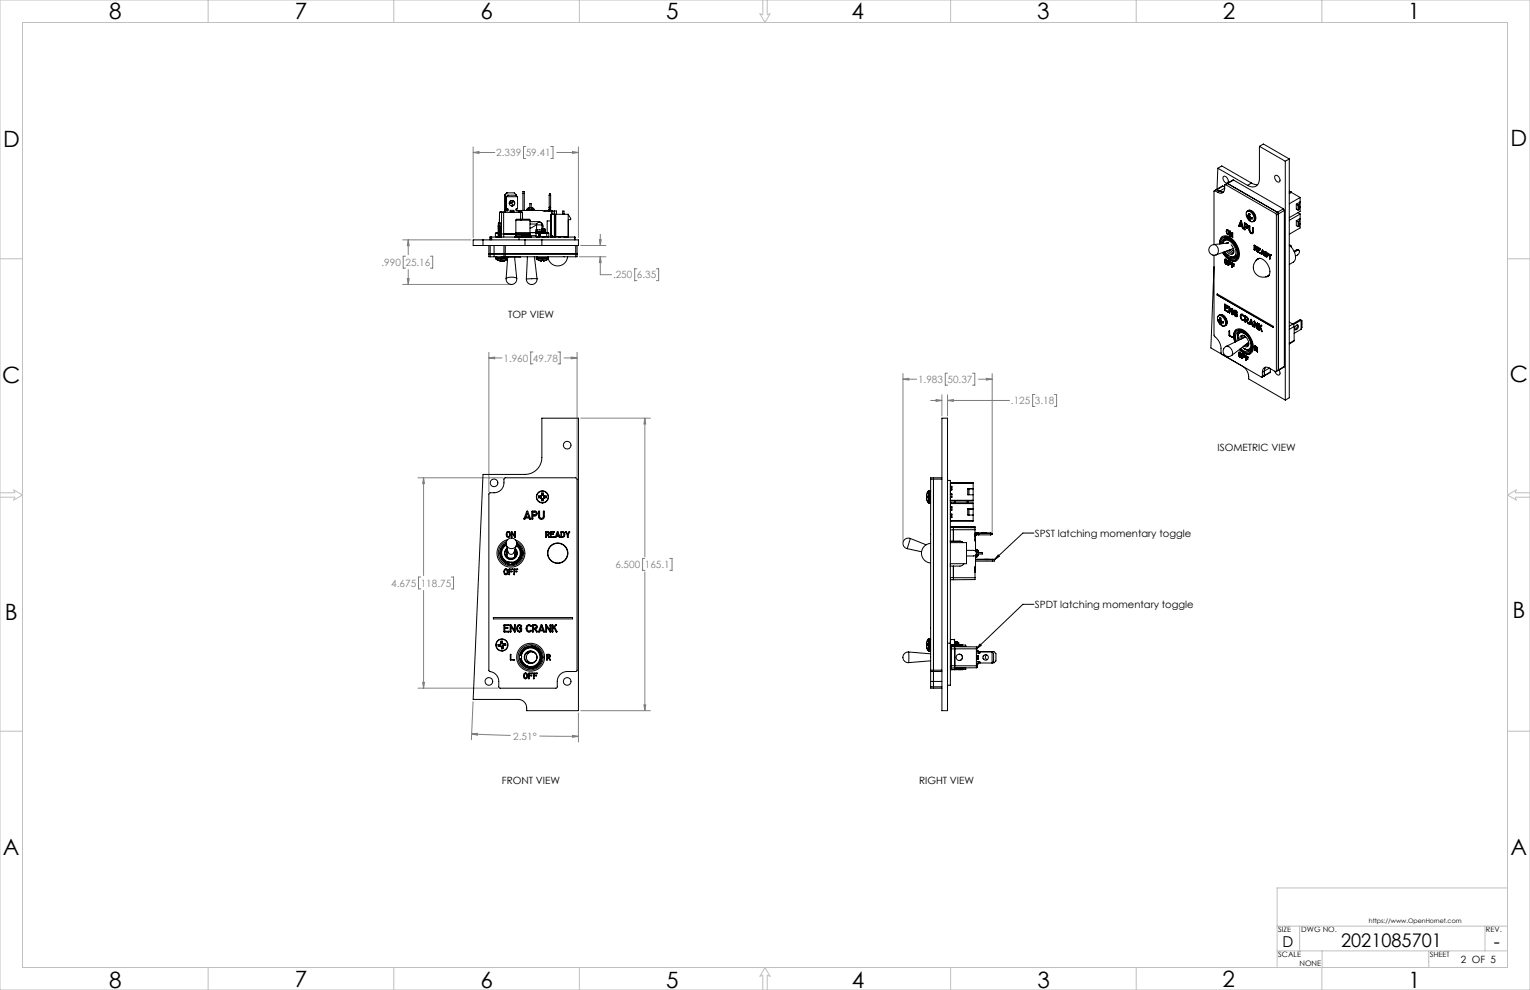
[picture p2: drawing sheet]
<svg xmlns="http://www.w3.org/2000/svg" width="864mm" height="559mm" viewBox="0 0 864 559" stroke-linecap="round" stroke-linejoin="round" font-family="sans-serif">
<path d="M563 313l1 1-3 2zM584 301h-7l-16 15M584 341h-7l-26 25M553 364h1l-3 2z" fill="none" stroke="#010000" stroke-width=".56"/>
<g fill="none" stroke="#c0c0c0" stroke-width=".56">
<path d="M0 0h864v559h-864zM13 13h838v533h-838zM117 0v13M222 0v13M327 0v13M431 0v8h-2l3 5 3-5h-2v-8M537 0v13M641 0v13M746 0v13M0 146h13M851 146h13M0 278h8v-2l5 3-5 3v-1h-8"/>
<path d="M864 278h-9l1-2-5 3 5 3-1-1h9M0 413h13M851 413h13M851 501h-130v45h130M721 537h130M721 523h130M734 523v14M746 537v22M806 537v9M838 523v14M117 546v13M222 546v13"/>
<path d="M327 546v13M431 559v-9l-2 1 3-5 3 5-2-1v9M537 546v13M641 546v13"/>
</g>
<g fill="none" stroke="#808080" stroke-width=".56">
<path d="M267 86h3v1zM267 83v51M267 86h12M297 83h-2v6h2M311 83h1v6h-1M314 86h12M323 86h3l-3 1zM326 83v51M227 135h39M230 135l1 4h-1zM230 135v9M328 139h14"/>
<path d="M338 135h1v4zM339 132v7M229 145h-1v6h1M230 157h1l-1 4zM230 152v9M243 145h1v6h-1M327 145h15M339 145v3h-1zM339 145v10h6M360 152h-2v6h2M370 152h2v6h-2M227 161h60"/>
<path d="M276 199v79M301 199h-1v6h1M315 199h1v6h-1M326 199v70M276 202h3v1zM276 202h7M318 202h8M322 202h4l-4 1zM510 214h3v1zM510 211v94M510 214h7M535 211h-1v6h1"/>
<path d="M549 211h1v6h-1M552 214h8M557 214h3l-3 1zM560 211v89M328 236h39M364 236v3h-1zM364 236v78M525 226h7M528 226h4l-4 1zM532 223v12M535 226h3v1zM535 223v12"/>
<path d="M535 226h35M584 223h-1v6h1M595 223h1v6h-1M236 270h48M239 270l1 3h-1zM239 270v55M364 315h-1v7h1M378 315h1v7h-1M238 326h-2v6h2M239 333v55M255 326h1v6h-1M364 323v78"/>
<path d="M236 388h45M239 385h1l-1 3zM267 396l-1 21M363 398h1v3zM266 414h4l-1 1zM266 414l22 1M305 415l21 1M323 415l3 1h-3zM326 402v17M328 401h39"/>
</g>
<path d="M553 364h1l-3 2zM563 313l1 1-3 2z" fill="#010000"/>
<path d="M363 398h1v3zM364 236v3h-1zM239 385h1l-1 3zM239 270l1 3h-1zM276 202h3v1zM322 202h4l-4 1zM266 414h4l-1 1zM323 415l3 1h-3zM267 86h3v1zM323 86h3l-3 1zM338 135h1v4zM339 145v3h-1zM230 135l1 4h-1zM230 157h1l-1 4zM528 226h4l-4 1zM535 226h3v1zM557 214h3l-3 1zM510 214h3v1z" fill="#808080"/>
<g fill="none" stroke="#000" stroke-width=".56">
<path d="M687 95v12M687 95l17 10M687 95l3-1 16 9M691 100a2.1 2.1 0 0 1 2 1 2.1 2.1 0 0 1-1 2 2.8 2.8 0 0 1-1-3zM711 83v18a4 4 0 0 1-2 4 4 4 0 0 1-5 0M711 83l2-2 15 9M711 83l14 8M720 99a2.1 2.1 0 0 1 2 1 2.1 2.1 0 0 1 0 3 2.8 2.8 0 0 1-2-4zM725 91v135M728 90l-3 1M728 90v135l-3 1M283 120h.1"/>
<path d="M283 120h1M283 120v12M284 120v12M285 119h.1M285 119v1v-1M285 119v1M285 110l1-1h4l1 1M285 110h.1M285 110v9M285 120h-3v6M286 118l-1 1M286 118h.1"/>
<path d="M286 118h1M286 111v7M286 111h.1M286 118v1M287 118v1h-2M287 118h.1M287 115a1.8 1.8 0 0 0 3-2l-2 2M288 119h2v1h-2zM288 113v2M289 113v2M289 113a1.5 1.5 0 0 1 1 2 1.5 1.5 0 0 1-1 1M290 119h-2"/>
<path d="M291 118l1 1M292 111v7h-1v1h2v1M292 111l-1-1h-4l-1 1M292 111h-6M292 119h21M293 120h2M293 119v1M293 119h.1M293 119l1 1M293 120h.1M294 120h.1M294 120h-10"/>
<path d="M295 109h1M295 119v-11h1v11M297 118h1M297 118v1M298 117l-1 1M298 117v1M298 118v1M298 118h2M298 117h2M299 117v-2h1v2M300 118h1M300 117v1"/>
<path d="M300 117l1 1M300 118v1M301 118l1 1M302 119h.1M310 119h-3M310 118h1M310 119v-10l1 1v9M310 110h1M310 117h1M310 118v1M311 119v2M312 119v2"/>
<path d="M313 119h1v2M313 119v15M686 108h-1v30M686 108l1 1M687 107l1 1M688 108h3M688 108l-1 1M690 105l-5 3M690 105l-4 3M690 105l1 1M691 106a2.4 2.4 0 0 1-1 3 2.4 2.4 0 0 1-3 0M691 106l-3 2"/>
<path d="M692 104h-1v2M692 104l28 16M693 104l29 16-1 89M696 102l-5 2M696 102l-4 2M696 102l28 16M704 119v1M704 119a4 4 0 0 1 4 6M704 119h.1M705 119a4 4 0 0 1 3 2 4 4 0 0 1 0 4M705 119a4 4 0 0 1 3 6M705 119h-1"/>
<path d="M705 119h.1M706 103l4 1M706 103l-2 2M724 118l1 1M724 118l-4 2M725 119l-5 2M725 119v88M728 109l1-1zM728 108h.1M729 108v1M729 109h-1M729 109l5 2"/>
<path d="M732 115l2-1-1 2M732 115v3l1 1M732 115l1 1M733 116v3M733 118v1M733 116h.1M733 116v2M734 117l-1 1M734 111l-6 4M734 111v8l-6 4M273 135v4M276 139v6h1"/>
<path d="M276 135v-1h49v1M277 139v6M277 134v1M278 134v1M279 139v6M280 134h1M280 134h.1M280 132v2M281 131l-1 1M281 131v1M281 131h.1M281 132h1"/>
<path d="M281 128v-2h2v2M281 128h1M281 128v6M281 128v2l1-2M281 128l1-1v7M282 134h.1M282 128v1M282 129v5M282 129h.1M282 126v2h1M283 128h.1M283 128v6"/>
<path d="M283 129h.1M283 128v1M283 129v3M283 134h.1M283 132v2M283 132h1M284 132h15M284 132v2M284 139v6M285 139v6M291 133h.1M291 133v1"/>
<path d="M291 134h.1M291 134h-1M291 124h3M291 133h8M291 124v7M291 132v1M291 132h8M291 133h12M291 134h9M293 134v1M294 134h.1M294 124v-4h1v4"/>
<path d="M294 124h-2h-1M294 124h5M294 124h.1M295 134h.1M296 134h.1M296 134h1M296 139h10M296 135h10M296 135h-29v4h29M296 135v4M298 133v1M299 131h.1"/>
<path d="M299 131h-8v1M299 132h.1M299 131v1M299 133h.1M299 125h5a2.9 2.9 0 0 1 2 4M299 124v7M299 132v1M299 126h4M299 131h5M299 133v1M303 134h.1M303 132v2"/>
<path d="M303 127h3M303 127v3M303 127l-4 2M303 130h-1v1h1M303 130v1M303 131h3M303 130h3M304 131l-1 1M304 131h.1M304 131v3h-1M305 131h2M305 131h.1"/>
<path d="M305 132h.1M305 134h4M305 132v2M305 134h.1M305 131v3M306 130h.1M306 130v1M306 135h20v4h-20M306 135v4M306 127a1.5 1.5 0 0 0-2-2 1.5 1.5 0 0 0-1 2M306 129h1M306 127v3"/>
<path d="M306 129h.1M306 131h.1M306 130h1zM307 131l-2 1M307 131l2 1M307 131h2M307 129h-1M307 130h1M307 131h1M307 129l1 1M307 129l-1 1M307 131h-2"/>
<path d="M307 130h.1M307 131h.1M307 129h.1M308 130h-2M308 130l-2 1h2M308 131h-2M308 131h-1M308 130h-1M308 131h.1M308 130h.1M309 132v2M309 131l1 1v2h-1"/>
<path d="M309 131v1M309 131l1 1M310 134h-1M311 125h-2v6h-2M311 121h2M311 133h.1M311 134h.1M311 121h.1M311 121h1M311 121v13M312 121h.1M313 134h-1"/>
<path d="M313 134h1M313 121h1M313 121v13M314 134h.1M314 134h6M314 121v13M314 121h7M315 134h.1M316 134h.1M318 121v-2v2M318 121h.1M319 134h.1"/>
<path d="M320 134h.1M321 125h.1M321 121v13M321 121l1 2v1h-1M324 134v1M325 139v6M326 139v6h-1M685 138a3 3 0 0 1 3 3 3 3 0 0 1-2 3M685 138a3 3 0 0 0-3 4 3 3 0 0 0 4 2M689 138a3 3 0 0 1 2-4 3 3 0 0 1 4 1 9 9 0 0 1 3 11 5 5 0 0 1-7-3v-1M690 138a3 3 0 0 1 2-4 3 3 0 0 1 3 2 8 8 0 0 1 3 10 5 5 0 0 1-7-4M690 133l-1 2v3a4 4 0 0 1 2-5 4 4 0 0 1 4 2 10 10 0 0 1 4 12 5 5 0 0 1-8-3l-1-1"/>
<path d="M690 137a2.7 2.7 0 0 1 3-2 2.7 2.7 0 0 1 2 2 5 5 0 0 1 1 8h-2M690 137a2.3 2.3 0 0 1 3-2 7 7 0 0 1 5 10h-2h-2M690 134a7 7 0 0 1 8 5 6 6 0 0 1 0 7M691 135h.1M692 134v1M692 137h1l-8 1M692 131v1M692 131h.1M692 135l-1 1-1 1M692 132h1M692 132h.1M693 130l-1 1"/>
<path d="M693 130v2M693 130h.1M693 137h.1M693 130h-1v1M693 132h1M693 132h.1M693 130l1 1M693 130l1 2h-1M694 131l-1 1M694 131h.1M694 133h.1M694 131l2 2"/>
<path d="M694 131v2M694 130v1M694 130h.1M694 133l1-2 1 3M695 138a4 4 0 0 1 0 6l-1-1-2-1M696 134h.1M696 131h.1M696 131v2M696 133h.1M696 131v3M699 127v1M699 127h.1"/>
<path d="M699 127l1 1M700 128h.1M700 128h-1M700 127v1M700 127l1 1M700 127h.1M700 125l2 4M700 125l-1 2M700 125h.1M701 126v2M701 126l-1 1 1 1M701 126h.1"/>
<path d="M701 128v1M701 128l1 1M701 128h.1M701 129h1M702 129h.1M702 129h-1M702 126l2 1a1.1 1.1 0 0 1 1 1 1.1 1.1 0 0 1-1 1M702 129l1 1M702 126v3M702 126h.1M703 126h-1M703 130h.1"/>
<path d="M703 128v2M703 126v2h1M703 128l1 1M703 126l1 1M703 126h.1M703 128h.1M704 129h.1M704 122l1 2M704 122a1.9 1.9 0 0 1 0-3 1.9 1.9 0 0 1 3 2 2.7 2.7 0 0 1 0 4h-1M704 127v1M704 127h.1M704 122h.1"/>
<path d="M704 128h.1M704 122v-1v1M704 122v1M704 123h.1M704 123h1M705 121l-1 1M705 123h.1M705 121v1M705 123v1M705 121h.1M705 124l1 1M705 128v2"/>
<path d="M705 130h.1M705 127v3M705 127v1M705 130l1 2M705 127h.1M705 127v3a1.1 1.1 0 0 0 1 1 1.1 1.1 0 0 0 1 0M705 124h1h-1M705 122h.1M705 124h.1M705 122h-1M705 122l-1 1M705 123h1"/>
<path d="M705 122l1 1M706 121h-1M706 125h2M706 123h.1M706 123h1h-1M706 123h-1M706 132h1M706 132h.1M707 123h-1M707 131h.1M707 129v2M707 129h.1"/>
<path d="M707 128v1M707 128v3l-1 1M708 139v-1a1.3 1.3 0 0 1 1 1 1.3 1.3 0 0 1 0 1M708 139v2M708 139h.1M708 125h.1M708 138v1M708 139v1h1M708 139h1M709 139h.1M709 139v1M709 140h.1"/>
<path d="M710 140l1 1M710 140h.1M710 140v2M710 139v1M720 120v1M720 121v88M728 138a7 7 0 0 1 2 10l-2 1M728 138l1 1M728 139h1v1M732 125v2l1 1M732 125l2-2-1 2M732 125h1"/>
<path d="M733 120l1 1M733 125v3M733 128h.1M733 125h.1M734 121v8l-6 3M734 121l-6 3M734 126l-1 2M276 143h50M277 145h2M279 145h5M280 146h.1M280 146h7"/>
<path d="M280 145h7M280 145v1M280 146l2 1M280 146h6M280 145h.1M282 147h.1M282 147h1M283 147h1M283 147h.1M283 145h11M284 147h.1M284 145h1"/>
<path d="M285 147h-1M285 147h.1M285 145h40M286 147h-1M286 147h-2M286 146v1M287 145l-1 12M290 145l2 12M292 157a3 3 0 0 1-3 4 3 3 0 0 1-3-4M292 157a6 6 0 0 0-6 0M298 145l-1 12M302 145l1 12"/>
<path d="M303 146h.1M303 146h7M303 145h7M303 145v1M303 146l1 1M303 146h6M303 157a3 3 0 0 1-3 4 3 3 0 0 1-3-4M303 157h-6M303 145h.1M304 147h.1M304 147h1M305 147h.1"/>
<path d="M306 147h-1M306 147h1M306 147h.1M307 147h.1M308 147h-1M308 147h.1M309 145h1M309 146l-1 1M310 146h-1M310 145v1M318 145h.1M320 145a6 6 0 0 1-5 5 6 6 0 0 1-5-4"/>
<path d="M685 151l-2 45 29 17h1M685 144l1 46a9 9 0 0 1 3 9l1 1M690 142a7 7 0 0 0 8 5M691 147v1M691 147h.1M691 142l2 2M691 148l1 1M691 148h.1M692 146l-1 1M692 147v1v1M692 147h.1M692 146l1 2v1h-1"/>
<path d="M692 146h-1v1M692 146h.1M692 149h1M692 149h.1M692 147l1 1M693 148l-1 1M693 148h.1M693 144h.1M693 144l1 1M693 141l2 2h1M693 150h.1M693 147v3"/>
<path d="M693 147h.1M693 144h1M693 150h1M693 147l2 1M694 150h-1M694 150h.1M694 148v1M694 149v1M694 149h.1M694 148h1M694 144h.1M694 148h.1"/>
<path d="M694 141l2 2M695 141l1 1M695 141h-1M695 141h.1M695 145a2 2 0 0 0 3-1 1.9 1.9 0 0 1-3 1M695 148h.1M695 148l2 1M695 151h.1M695 148v3M695 150v1M695 149l1 1M695 150h1"/>
<path d="M695 149h2M696 150h-1M696 149h-1M696 140l-10 4M696 150h.1M697 149h.1M698 146h.1M698 145h-1M698 145h.1M708 141h.1M708 140v1M708 140h1"/>
<path d="M708 140h.1M709 140v2M709 147a3 3 0 0 1 6 1 6 6 0 0 1 0 8h-1M709 142h.1M710 142h.1M710 142l1 1M710 141v1l1 1M710 141h1M710 146a6 6 0 0 0-2 8 6 6 0 0 0 8 2M710 146h.1M711 146h-1M711 141h.1"/>
<path d="M711 143h.1M712 143h.1M712 143l1 1M713 141h.1M713 141l-1 2M713 141l1 3M713 142v1h-1zM713 143h.1M713 144h.1M713 144h1M714 144h.1M714 144h-1"/>
<path d="M714 142a1.6 1.6 0 0 1 1 1 1.6 1.6 0 0 1 0 2M714 144v1M714 142v2M714 142h.1M714 145h1M714 145h.1M714 142v2l1 1M714 142l1 1M715 145h.1M715 143h.1M715 143v1M715 144v1"/>
<path d="M715 144h.1M716 143h.1M716 143l1 2M716 156h.1M716 155v1M717 155l-1 1M717 146h.1M717 145v1M717 145h.1M717 144h.1M717 144v1M717 144v2"/>
<path d="M732 141h1M732 141l-2 1M732 141h.1M732 141a1.4 1.4 0 0 1 2 2 1.3 1.3 0 0 1-2 1l-1 1M732 141l-1 1M687 166l32 18v1l-32-18zM687 167h.1M688 178a3 3 0 0 1 3 2 3 3 0 0 1 0 4 4 4 0 0 1-3-6zM688 178a4 4 0 0 1 3 6M688 178l-1 1M688 178a4 4 0 0 1 4 6M688 178h.1"/>
<path d="M688 178a4 4 0 0 1 4 2 4 4 0 0 1 0 4M689 180h-1M691 172l2 1M691 175h.1M691 172v3M691 172h.1M691 175h1M691 175l2 1M692 175l1 1M692 175h-1M692 174v1l1 1M692 172v1l1 1"/>
<path d="M692 174h1M692 172l1 1M692 172h.1M692 173v1M693 174h.1M693 176h.1M693 173h.1M694 176h.1M694 173l1 4M694 173h.1M694 176v1M694 173v3"/>
<path d="M694 177h.1M694 174v3M694 174l1 3M694 174h.1M695 174v3M695 177l1 1M696 174l-1 3M696 174h-1M696 174h.1M696 174v4M696 178h.1M696 176l1 2"/>
<path d="M696 176l1-1-1 1M696 176h.1M697 178v1M697 178l1 1M697 178h.1M697 175l1 1M697 177h.1M697 177h1M697 176a1.5 1.5 0 0 0 0 1 1.5 1.5 0 0 0 1 1M697 176h1M697 177h1v2M698 179h-1"/>
<path d="M698 177h.1M698 177h-1M698 176h.1M698 176h-1M698 178h.1M698 177v1M700 178v2M700 178h.1M700 180l1 1M700 180h.1M701 177l-1 1M701 177h.1"/>
<path d="M701 178h.1M701 178a1.7 1.7 0 0 0 1 3M701 178h1M701 177l1 2M702 178v1M702 178h.1M702 179h.1M703 178a1.8 1.8 0 0 1 1 3M703 178v3M703 178h.1M703 179v1h1M703 179h1"/>
<path d="M703 179h.1M704 179h.1M704 179v1M688 181v1M688 182h.1M688 181h.1M688 181l-1-1 1 1M688 180l1-1v2M688 180v1M688 182l1-1-1 1M688 182h1M689 182h.1"/>
<path d="M689 182v1M689 181h-1M689 181h.1M689 180l-1 1M689 181l-1 1M689 181h1M689 183h.1M689 183h1h-1M690 181h.1M690 181l1 1M690 182h-1M690 181v1"/>
<path d="M690 182h.1M691 182h-1M691 184h-1M692 184h-1M692 196a4 4 0 0 1 3 5M692 196a3 3 0 0 0-1 4 3 3 0 0 0 4 1M694 189v1M694 187v2l1 1M694 187v2M694 189h.1M694 187h.1M694 190h1"/>
<path d="M694 190h.1M695 190h.1M697 193a5 5 0 0 1 2-7 10 10 0 0 1 8 13 5 5 0 0 1-7-2 6 6 0 0 0 6 3M697 193a4 4 0 0 1 0-4 4 4 0 0 1 3-3 10 10 0 0 1 7 10M698 193a3 3 0 0 1-1-4 3 3 0 0 1 4-2 8 8 0 0 1 4 11 4 4 0 0 1-5-1M698 186a6 6 0 0 0-1 7M698 187a8 8 0 0 1 9 7v2M698 187h.1M699 189h.1M699 191v1M699 190a2.8 2.8 0 0 1 2-2 2.8 2.8 0 0 1 3 2 5 5 0 0 1 1 7h-2l-2-1M699 190h.1"/>
<path d="M699 191h.1M699 190v1M699 200v1M699 200h.1M699 187v2v2M699 199h1M699 199v1M700 199v2M700 199h.1M700 187h.1M700 199l1 1-1 2M700 187l-1 2"/>
<path d="M700 199v1M701 200v2M701 200h.1M701 181h1M701 200l2 1M701 189v2M701 181h.1M702 188l1 1M702 189v2M702 180h.1M702 188a2.2 2.2 0 0 0-3 2M702 180v1"/>
<path d="M702 197l2 1h2M702 190a4 4 0 0 1 2 6l-2-1M702 190a1.7 1.7 0 0 0-2 0 1.7 1.7 0 0 0 0 2M702 190v1M703 181h.1M703 181v1M703 195h2M703 182h.1M703 180v2M703 180v1M703 180h.1M703 190l-11 6"/>
<path d="M703 181l1 1M704 194l1 1M704 181l1 1M704 180h.1M704 182v1M704 194h1M704 181h.1M704 183h1M704 183h.1M705 182h.1M705 182v1M705 183h-1"/>
<path d="M705 193l-10 8M705 194v1M705 183h.1M706 183h-1M706 183l1 1M706 183h.1M706 197l-1 1M706 180l-1 3M706 180h.1M706 197a2.4 2.4 0 0 1-4 0M706 180l1 4M706 181l1 2-1-1z"/>
<path d="M707 183h.1M707 196a3 3 0 0 1-2 3 3 3 0 0 1-4-1l-1-1M707 196l-1 2-1 1M707 184h.1M708 184v1M708 181h.1M708 185h.1M708 181v3M708 184h.1M708 181l2 4M708 182v3M708 182l2 4"/>
<path d="M708 195h1a1.3 1.3 0 0 1 1 1 1.3 1.3 0 0 1 0 1h-1M708 198h.1M708 195v3M708 195h.1M708 198h1M709 198h-1M709 196v1h1M709 197v1M709 197h.1M709 196h.1M709 197l1 1M709 196l1 1"/>
<path d="M710 198v1M710 197h.1M710 182v4M710 186h.1M710 198h.1M710 182v3M710 182h.1M710 185h.1M710 197h-1M710 199h.1M710 183v3M710 186h1"/>
<path d="M711 183h.1M711 183v3M711 183h-1M711 186h.1M711 186h-1M711 183v1M711 184h.1M711 185v1M711 185l1 2M711 185h.1M712 187h.1M712 184h-1l1 3"/>
<path d="M712 184h.1M712 184h-1M728 182l2 1M730 183l4-3 1 1-1 5M730 183v1M730 183l-2 1M730 183l4-2v5M730 192l-2 2M730 184v8M730 184l-2 2M731 184l1-1a1.3 1.3 0 0 1 1 2 1.3 1.3 0 0 1-2 1zM732 183v2l-1 1"/>
<path d="M734 186l-4 2M699 201l1 1M699 201h.1M700 202h.1M700 201h.1M700 200v1M700 200h.1M701 202h.1M701 201v1M701 200l1 2M701 201h1M701 201h.1"/>
<path d="M701 207a8 8 0 0 1 4 7l20 12M702 202h.1M702 201v1M703 201h.1M703 203h.1M703 201v2M703 201l2 1M703 201l1 2M703 202l1 1M703 201l1 1M703 202v1M703 202h.1"/>
<path d="M704 203h.1M704 202h1M704 202h.1M705 202h-1M713 210v3M714 209v3M714 209l-1 1M714 207v2M716 208a2.4 2.4 0 0 0-2 0 2.4 2.4 0 0 0-1 2M716 208l4 2v-1M716 208l-2 1M717 210l-5 3"/>
<path d="M717 210l-4 3M717 208v2M722 209a1.4 1.4 0 0 1 1 2 1.5 1.5 0 0 1-3 0v-1M725 207l-5 3M725 207l-5 2M532 236h3v165h-3zM273 268h23a10 10 0 0 0 10-10v-22h20v165h-29a5 5 0 0 0-4-6h-26zM276 278h1a6 6 0 0 0 8-8h40h1v108l-1 1h-5a6 6 0 0 0-5 6v3h-1h-32v-3a7 7 0 0 0-6-6zM305 280h-1M305 280h.1M305 280h1M306 280h-1"/>
<path d="M306 279l-1 1M306 278h1M306 278v1M306 279v1M306 279h.1M306 279l1 1M307 278v1M307 278l-1 1M307 279h.1M307 279h-1M307 279v1M307 280h.1"/>
<path d="M307 280h1M523 280h.1M523 280v1M524 277l-1 3M524 277v7M524 277h.1M524 277h1M525 277v1M525 277v7M525 270h7M525 270v108M527 270v118"/>
<path d="M532 270h-7M535 271h1v116h-1M536 276h1M536 275h1M536 277h.1M536 273h.1M536 276h.1M536 273h13M536 274h1v2h-1M537 273v-1l12 1M537 273h.1M537 279h-1h1v2h-1"/>
<path d="M546 276h.1M546 276h3M546 276v3h3M547 276v3M549 273v10l-12-1M287 300h.1M297 289h1l1 4v-1h-2l-1 1zM298 290v2h-1zM300 289l2-1a1.4 1.4 0 0 1 1 2 1.4 1.4 0 0 1-1 1h-1v2h-1zM301 289h1a.8 .8 0 0 1 1 1 .8 .8 0 0 1-1 1h-1zM304 280v1M304 281h1"/>
<path d="M304 280h1M304 289h1v2a1.1 1.1 0 0 0 1 2 1.1 1.1 0 0 0 1-2v-3v3a1.6 1.6 0 0 1-1 2 1.6 1.6 0 0 1-2-2zM305 280v1M305 281h.1M305 281h-1M305 281h1M305 281l1 1M306 281h.1M306 281h-1M306 281v1M306 282h.1M306 282v1"/>
<path d="M306 283h1M306 282l1 1M307 282v1M307 282h.1M307 282h-1M307 281h.1M307 281l-1 1M307 281v1M307 281h1M308 280v1M308 281h.1M308 281h-1"/>
<path d="M308 280h.1M523 281v1M523 281h.1M523 282h.1M523 282v1M523 283l1 1M523 283h.1M524 284h.1M524 284h1M525 283v1M536 291h1M536 280h1"/>
<path d="M536 297h2M536 284h.1M536 287h1M536 286h1M536 292h1M536 298h2M536 282h.1M536 288h.1M536 292h.1M536 282l1 2M536 284h13M536 286h1v2h-1"/>
<path d="M536 290h1v2h-1M536 282h13M536 294h13M537 284h.1M537 284h12M538 298v8M538 297h12v1M538 297v1M538 298h12M539 283v1zM546 283v1M546 287h.1"/>
<path d="M546 287v4h3M546 287h3M547 287v4M549 284v10h-12M550 298v1M550 299h-14M550 299l1 7M283 315l2 2 2 1M285 311h1M286 306a6 6 0 0 0-1 12 6 6 0 0 0 10-6M286 307a6 6 0 0 0-3 8M286 307a6 6 0 0 0-3 6 6 6 0 0 0 4 5"/>
<path d="M286 307l1 5a1.8 1.8 0 0 0 1 1 1.8 1.8 0 0 0 2-1l2-4M286 307a3 3 0 0 0 3 3 3 3 0 0 0 3-2M286 307a3 3 0 0 1 3-3 3 3 0 0 1 3 4M286 308a5 5 0 0 0-3 5 5 5 0 0 0 4 4M286 306a7 7 0 0 0-3 10 7 7 0 0 0 11 1 7 7 0 0 0-2-11M286 311h.1M286 300h1a1.7 1.7 0 0 1 1 2 1.7 1.7 0 0 1-2 1v-1zM286 313h-1M286 310v5v-1M286 309a4 4 0 0 0 0 6 4 4 0 0 0 5 0 4 4 0 0 0 0-5M286 301l1-1a1.1 1.1 0 0 1 1 2 1.1 1.1 0 0 1-2 1zM287 305a8 8 0 0 0-5 11 8 8 0 0 0 13 1 8 8 0 0 0-4-12"/>
<path d="M287 318h.1M287 317v1M287 317h2M289 300h.1M289 300l1 2 1-2v3l-2-2v2zM289 318l3-2 1-2a5 5 0 0 1-4 4M291 313h.1M291 311h.1M291 310a3 3 0 0 1 0 5 3 3 0 0 1-5-1 3 3 0 0 1 0-4v4M291 310v2a2.4 2.4 0 0 1-2 3 2.4 2.4 0 0 1-2 0l-1-1M291 311h1M291 310v5"/>
<path d="M291 308a5 5 0 0 1 2 5 5 5 0 0 1-4 4M292 308a6 6 0 0 1 2 6 6 6 0 0 1-5 4M292 307a6 6 0 0 1 2 7 6 6 0 0 1-5 4v-1M292 307a6 6 0 0 1 3 5M294 312h.1M295 312a6 6 0 0 1-10 6M308 300h1a1 1 0 0 1 1 1 1 1 0 0 1-1 1l1 1-2-1v1zM308 300l2 1-2 1zM310 303h.1M311 300h2h-2v1h1l-1 1v1h2h-2zM315 300l1 3h-3zM315 301v1h-1z"/>
<path d="M317 300a1.6 1.6 0 0 1 2 2 1.6 1.6 0 0 1-2 1zM317 300a1.3 1.3 0 0 1 1 2 1.3 1.3 0 0 1-1 1zM319 300h.1M319 300l1 3 2-3M322 300h.1M322 300h-1l-1 2v-2h-1M512 310l8 1M514 304a3 3 0 0 0-4 2 3 3 0 0 0 2 4M514 304l-2 6M514 304l9 4M525 302h.1M525 307a6 6 0 0 0-5 5 6 6 0 0 0 5 6"/>
<path d="M536 306h10v12h-10M536 305h.1M536 320h.1M536 306h6M538 320v7M542 306h2zM542 306h.1M544 318l-2 1-6 1M546 311h4a1.6 1.6 0 0 1 1 1 1.6 1.6 0 0 1-1 2h-4M550 301h1M550 303h.1M550 301h9"/>
<path d="M550 305l1 6M550 305h.1M551 301h1M551 301h.1M551 302h.1M551 310v1M551 314h.1M551 311h.1M551 316h10v1h-1M551 316h9M551 317h9M551 310h.1"/>
<path d="M551 310l1 1M551 313v1M551 311v2M551 313l-1 13M551 302h1M551 301v1h-1M552 313l-1 1M552 311h.1M552 311h-1M552 313h-1M552 312h2M552 311v2"/>
<path d="M552 301h.1M552 301v1M552 302h.1M552 301h7M552 302h7M553 312h1h-2M553 312h.1M554 301h3zM554 312v1h-2M554 312h-1M555 316h4zM559 301h.1"/>
<path d="M559 301v1M559 301h1M559 301h1v1h-1M559 302h.1M560 316v1M561 316h-1M285 321h1a1.7 1.7 0 0 1 1 2 1.7 1.7 0 0 1-2 1l-1-1zM285 322a1.1 1.1 0 0 1 1 1 1.1 1.1 0 0 1-1 1zM286 321h.1M287 321h2l-1 1 1 1h-1l-1 1zM288 324h.1M290 324h.1"/>
<path d="M292 323h-2v1M292 323l-2-1 2-1h-2v3M292 323h.1M536 327h2M536 326h14M550 326v1h-12M550 322h.1M550 323h.1M550 321h.1M550 320h.1M278 349h45h-45zM284 353h3h-2v1h2l-2 1v1l2 1h-3z"/>
<path d="M288 353h.1M288 353l2 3v-3h1v4l-3-3v3zM292 353a1.2 1.2 0 0 1 2 0v1a1.5 1.5 0 0 0-2 0 1.5 1.5 0 0 0 2 2v-1l-1-1 1 1v1a2 2 0 0 1-2 0 2 2 0 0 1 0-3zM297 353a1.3 1.3 0 0 1 2 0 1.3 1.3 0 0 1 1 0v1a1.4 1.4 0 0 0-2 0 1.4 1.4 0 0 0 0 2 1.4 1.4 0 0 0 2 0 1.6 1.6 0 0 1-2 1 1.6 1.6 0 0 1-1-2zM299 353h.1M301 353h1a1.2 1.2 0 0 1 1 1 1.2 1.2 0 0 1-1 1l1 2-2-2v2zM301 353h1a.7 .7 0 0 1 1 1 .7 .7 0 0 1-1 1h-1zM303 356h.1M305 353l2 4v-1h-2l-1 1zM306 354v2h-1zM308 353h.1M308 353l2 3v-3h1v4l-2-3v3h-1z"/>
<path d="M312 353v1l2-1-1 1 1 3-1-3-1 3zM314 353h.1M525 355h.1M281 364v1M281 364h1M282 364v1M282 365h-1M282 364h-1M282 364h.1M282 365h.1M282 365h1M283 362v1"/>
<path d="M283 363l-1 1M283 363v1M283 364h-1M283 363h.1M283 364h.1M283 365h.1M283 365v1M283 366h.1M283 362l1 1M283 362h.1M283 363h1M284 363h.1"/>
<path d="M284 363h-1M284 365h.1M284 365v1M284 363v1M284 366h-1M284 366h.1M284 364h.1M285 364l-1 1M285 364h.1M285 363v1M285 363l-1 1M285 364h1"/>
<path d="M285 363l1 1M285 363h-1M285 363h.1M286 364h-1M288 369v3l2 1h-2zM294 372h.1M294 370h.1M294 372a5 5 0 0 0 4 4l-2-1-2-3M294 370a6 6 0 0 1 8-4 6 6 0 0 1 2 9 6 6 0 0 1-9 0l-1-3M294 370a5 5 0 0 1 8-3 5 5 0 0 1 0 8 5 5 0 0 1-8-3M294 370v2M296 366l-1 2-1 2"/>
<path d="M296 366l-1 1-1 3M296 366a6 6 0 0 1 9 3 6 6 0 0 1-4 8 6 6 0 0 1-7-5M297 380h.1M297 369h1M297 373h1M298 368v1M298 373v1M298 380h3h-2v1h1l-1 1v1zM300 365a6 6 0 0 1 6 6M300 377h-1M300 368h.1M300 374h.1"/>
<path d="M301 380h2h-1v1h1l-1 1-1 1zM302 369a3 3 0 0 0-5-1 3 3 0 0 0 0 5 3 3 0 0 0 4 1M306 371a6 6 0 0 1-7 6M309 372h.1M309 370h1v1h-1zM311 372l-1-1a1 1 0 0 0 1-1 1 1 0 0 0-1-1h-1v3M311 372h.1M311 372l-2-1v1M513 368a3 3 0 0 0-3 3 3 3 0 0 0 3 3M513 368v6M513 368l12 1M523 363h.1"/>
<path d="M523 365h.1M523 363v1M523 364v1M523 364h.1M523 365v1M523 366l1 1M523 366h.1M523 362v1M523 362h.1M524 367h.1M524 361l-1 1M524 361v6"/>
<path d="M524 361h.1M524 361h1M524 367h1M525 361h.1M525 361v6M525 371h.1M525 367h.1M525 378v1M525 379v6M525 379h7M525 373l-12 1M525 378h7"/>
<path d="M535 363h1M536 377l1 1M536 366h1M536 376l1 1M536 376h1M536 361h1M536 378h6M536 364h6M536 361h.1M537 361v3M537 361h2M537 365v1"/>
<path d="M537 365l-1 1M537 376v1M537 376h14v1M537 377h6M537 366v10M537 364l-1 1M537 364h.1M537 365h.1M537 378h.1M537 364h6M537 378h6M539 361v2"/>
<path d="M539 361h.1M539 363v1M539 362v2M539 362h.1M539 362v1M539 365v12h12v-2M539 364h.1M539 365h.1M539 378h.1M539 365h12v2M539 363h.1M539 363v1z"/>
<path d="M540 362h.1M540 362v2zM540 362l-1 1M540 362v1M540 363h.1M540 363v1zM540 362l1 2zM540 362l1 1M541 363h.1M541 363v1M541 369a1.8 1.8 0 0 1 2 2 1.8 1.8 0 0 1-2 2M542 364h1"/>
<path d="M542 364h.1M542 365h.1M542 377h.1M542 378h.1M543 364a1.2 1.2 0 0 1 2 1h-2M543 377a1.2 1.2 0 0 1 2 1h-2M543 364v1M543 377v1M543 365h-6M543 377h.1M543 365h.1M543 378h-1"/>
<path d="M551 365v1M551 376h.1M551 367h1v2h1v-1h7M551 366h-14M551 366v11M551 377h.1M551 370h1v2h-1zM551 376v1M552 370v2M552 374h1M552 369h1M552 368l1 1"/>
<path d="M553 368h8l1 1v4l-1 1h-8M553 374l-1 1M553 369h.1M553 373v1M553 374v-1h-1v2h-1M555 372h.1M555 370h.1M557 370a1.6 1.6 0 0 0 0 2M560 368h.1M560 368v6M560 374h.1M560 368l1 1v4l-1 1"/>
<path d="M296 380h1a1.7 1.7 0 0 1 1 2 1.7 1.7 0 0 1-2 1v-1zM296 380a1.1 1.1 0 0 1 1 2 1.1 1.1 0 0 1-1 0zM525 388h7M525 385v3M525 385h7"/>
<circle cx="289" cy="115" r="1.5"/>
<circle cx="320" cy="251" r="2.2"/>
<circle cx="279" cy="273" r="2.2"/>
<circle cx="306" cy="280" r="3"/>
<circle cx="315" cy="312" r="6"/>
<circle cx="283" cy="364" r="3"/>
<circle cx="299" cy="371" r="7"/>
<circle cx="299" cy="371" r="8"/>
<circle cx="299" cy="371" r="6"/>
<circle cx="299" cy="371" r="4"/>
<circle cx="300" cy="371" r="3"/>
<circle cx="541" cy="371" r="1.8"/>
<circle cx="556" cy="371" r="1.6"/>
<circle cx="276" cy="385" r="2.2"/>
<circle cx="320" cy="385" r="2.2"/>
</g>
<g font-size="12.7" fill="#010000">
<text x="62" y="11">8</text>
<text x="166" y="11">7</text>
<text x="271" y="11">6</text>
<text x="376" y="11">5</text>
<text x="481" y="11">4</text>
<text x="585" y="11">3</text>
<text x="690" y="11">2</text>
<text x="795" y="11">1</text>
<text x="2" y="83">D</text>
<text x="853" y="82">D</text>
<text x="852" y="216">C</text>
<text x="1" y="216">C</text>
<text x="3" y="350">B</text>
<text x="854" y="349">B</text>
<text x="2" y="483">A</text>
<text x="853" y="482">A</text>
<text x="62" y="558">8</text>
<text x="166" y="557">7</text>
<text x="271" y="558">6</text>
<text x="376" y="558">5</text>
<text x="481" y="558">4</text>
<text x="586" y="558">3</text>
<text x="690" y="557">2</text>
<text x="795" y="558">1</text>
</g>
<g font-size="10.6" fill="#010000">
<text x="757" y="535">2021085701</text>
<text x="843" y="535">-</text>
</g>
<text font-size="8.5" fill="#010000" x="724" y="535">D</text>
<g font-size="5.6" fill="#808080">
<text x="280" y="88">2.339</text>
<text x="297" y="88">59.41</text>
<text x="215" y="150">.990</text>
<text x="229" y="150">25.16</text>
<text x="346" y="157">.250</text>
<text x="360" y="157">6.35</text>
<text x="284" y="204">1.960</text>
<text x="301" y="204">49.78</text>
<text x="518" y="216">1.983</text>
<text x="535" y="216">50.37</text>
<text x="571" y="228">.125</text>
<text x="584" y="228">3.18</text>
<text x="347" y="321">6.500</text>
<text x="364" y="321">165.1</text>
<text x="221" y="331">4.675</text>
<text x="238" y="331">118.75</text>
<text x="290" y="417">2.51°</text>
</g>
<g font-size="5.6" fill="#010000">
<text x="287" y="179">TOP VIEW</text>
<text x="687" y="255">ISOMETRIC VIEW</text>
<text x="584" y="303">SPST latching momentary toggle</text>
<text x="584" y="343">SPDT latching momentary toggle</text>
<text x="283" y="443">FRONT VIEW</text>
<text x="519" y="443">RIGHT VIEW</text>
<text x="825" y="544">2 OF 5</text>
</g>
<g font-size="4.2" fill="#010000">
<text x="721" y="526">SIZE</text>
<text x="735" y="526">DWG NO.</text>
<text x="839" y="526">REV.</text>
<text x="721" y="540">SCALE</text>
<text x="733" y="545">NONE</text>
<text x="807" y="540">SHEET</text>
</g>
<text font-size="3.5" fill="#010000" x="773" y="521">https://www.OpenHornet.com</text>
</svg>
